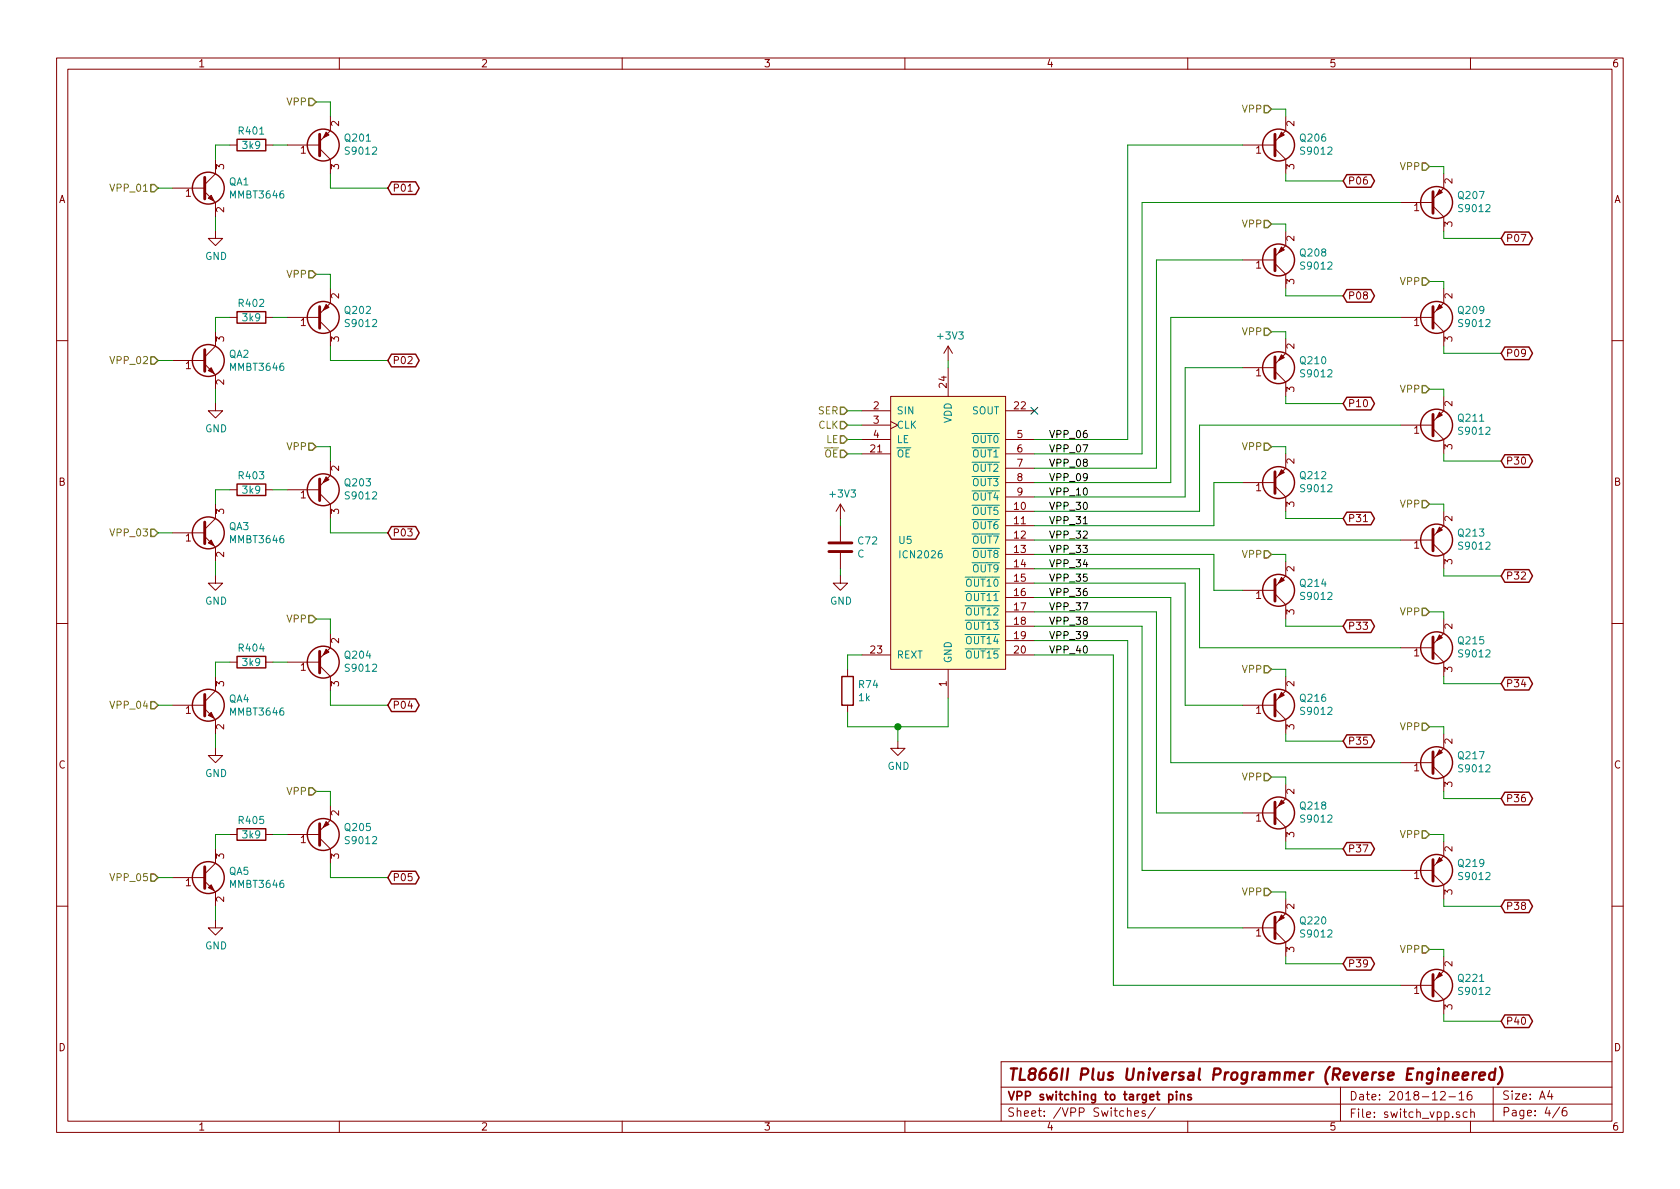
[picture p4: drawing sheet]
<svg xmlns="http://www.w3.org/2000/svg" width="297mm" height="210mm" viewBox="0 0 297 210" stroke-linecap="round" stroke-linejoin="round" font-family="sans-serif">
<g fill="none" stroke="#840000" stroke-width=".18">
<path d="M10 10.3h277v189.9h-277zM12 12.2h273v186.1h-273zM60 10.3v1.9M110 10.3v1.9M160 10.3v1.9M210 10.3v1.9M260 10.3v1.9M30.5 33.3h5.7M36.2 33.9l1.9 1.9v2.5M38.1 28.2v2.5l-1.9 1.9M40.6 25.6h1.3M47 25.6h1.3"/>
<path d="M50.8 25.6h5.7M56.5 26.3l1.9 1.9v2.5M58.4 20.6v2.5l-1.9 1.9M72.2 33.8h.7M219.7 25.6h5.7M225.4 26.3l1.9 1.9v2.5M227.3 20.6v2.5l-1.9 1.9M247.6 35.8h5.8M253.4 36.4l1.9 1.9v2.6M255.3 30.7v2.6l-1.9 1.9M38.1 40.9v1.3h1.3l-1.3 1.2-1.3-1.2h1.3M38.1 58.7v2.5l-1.9 1.9"/>
<path d="M40.6 56.1h1.3M47 56.1h1.3M50.8 56.1h5.7M56.5 56.8l1.9 1.9v2.5M58.4 51v2.6l-1.9 1.9M219.7 46h5.7M225.4 46.6l1.9 1.9v2.5M227.3 40.9v2.5l-1.9 1.9M227.3 59.9v2.6l-1.9 1.9M247.6 56.1h5.8M253.4 56.8l1.9 1.9v2.5M255.3 51v2.6l-1.9 1.9"/>
<path d="M10 60.2h2M30.5 63.7h5.7M36.2 64.4l1.9 1.9v2.5M38.1 71.4v1.2h1.3l-1.3 1.3-1.3-1.3h1.3M152.4 72.6h5.1M152.4 75.2h5.1M152.4 77.7h5.1M157.5 70.1h20.3v48.3h-20.3zM157.5 74.5l1.2 .7-1.2 .6M167.6 61.2v2.5M167.6 65v5.1M167.6 61.2l-.7 1.3"/>
<path d="M167.6 61.2l.8 1.3M177.8 72.6h5.1M177.8 77.7h5.1M219.7 65h5.7M225.4 65.7l1.9 1.9v2.5M247.6 75.2h5.8M253.4 75.8l1.9 1.9v2.6M255.3 70.1v2.5l-1.9 1.9M285 60.2h2M30.5 94.2h5.7M36.2 94.9l1.9 1.9v2.5M38.1 89.1v2.6l-1.9 1.9"/>
<path d="M40.6 86.6h1.3M47 86.6h1.3M50.8 86.6h5.7M56.5 87.2l1.9 1.9v2.6M58.4 81.5v2.6l-1.9 1.9M148.6 89.1v2.6M148.6 93v2.8M148.6 97.8v2.8M148.6 89.1l-.8 1.3M148.6 89.1l.8 1.3M152.4 80.3h5.1M177.8 90.4h5.1"/>
<path d="M177.8 93h5.1M177.8 95.5h5.1M177.8 98h5.1M177.8 80.3h5.1M177.8 82.8h5.1M177.8 85.3h5.1M177.8 87.9h5.1M219.7 85.3h5.7M225.4 86l1.9 1.9v2.5M227.3 80.3v2.5l-1.9 1.9M227.3 99.3v2.5l-1.9 2M241.1 92.2h.7"/>
<path d="M247.6 95.5h5.8M253.4 96.1l1.9 1.9v2.6M255.3 90.4v2.6l-1.9 1.9M10 110.3h2M38.1 101.8v1.3h1.3l-1.3 1.3-1.3-1.3h1.3M38.1 119.6v2.6l-1.9 1.9M40.6 117.1h1.3M47 117.1h1.3M50.8 117.1h5.7M56.5 117.7l1.9 1.9v2.6M58.4 112v2.5l-1.9 2M148.6 101.8v1.3h1.3l-1.3 1.3-1.3-1.3h1.3"/>
<path d="M149.9 118.4v1.2M152.4 115.8h5.1M167.6 118.4v5M177.8 100.6h5.1M177.8 103.1h5.1M177.8 105.7h5.1M177.8 108.2h5.1M177.8 110.7h5.1M177.8 113.3h5.1M177.8 115.8h5.1M219.7 104.4h5.7M225.4 105l1.9 1.9v2.6"/>
<path d="M227.3 119.6v2.6l-1.9 1.9M247.6 114.5h5.8M253.4 115.2l1.9 1.9v2.5M255.3 109.5v2.5l-1.9 1.9M285 110.3h2M30.5 124.7h5.7M36.2 125.3l1.9 1.9v2.6M38.1 132.3v1.3h1.3l-1.3 1.3-1.3-1.3h1.3M149.9 124.7v1.3M158.7 131.1v1.2h1.3l-1.3 1.3-1.2-1.3h1.2M219.7 124.7h5.7M225.4 125.3l1.9 1.9v2.6"/>
<path d="M227.3 138.7v2.5l-1.9 1.9M247.6 134.9h5.8M253.4 135.5l1.9 1.9v2.5M255.3 129.8v2.5l-1.9 1.9M30.5 155.2h5.7M36.2 155.8l1.9 1.9v2.6M38.1 150.1v2.5l-1.9 2M40.6 147.6h1.3M47 147.6h1.3M50.8 147.6h5.7M56.5 148.2l1.9 1.9v2.5M58.4 142.5v2.5l-1.9 1.9"/>
<path d="M219.7 143.8h5.7M225.4 144.4l1.9 1.9v2.5M227.3 159v2.5l-1.9 1.9M247.6 153.9h5.8M253.4 154.6l1.9 1.9v2.5M255.3 148.8v2.6l-1.9 1.9M10 160.2h2M38.1 162.8v1.3h1.3l-1.3 1.2-1.3-1.2h1.3M219.7 164.1h5.7M225.4 164.7l1.9 1.9v2.6M247.6 174.2h5.8M253.4 174.9l1.9 1.9v2.5"/>
<path d="M255.3 169.2v2.5l-1.9 1.9M285 160.2h2M60 198.3v1.9M110 198.3v1.9M160 198.3v1.9M177 195.2h108M177 192.2h108M199.3 196.5l.2-.1 .4 .1 .1 .9M200.6 196.9l.7-.1v-.3l-.5-.1-.2 .2 .1 .7h.6M202.5 196.5l-.4-.1-.2 .2 .1 .2 .5 .2v.3h-.6M204.3 195.8l-1.3 2M210 198.3v1.9"/>
<path d="M237 192.2v6M254.7 193.2l.2-.2h.4l.2 .4-.9 1.1h.9M256.2 193.9h1.1M258 193.4l.4-.4v1.5M258 194.5h.8M258.1 196.7l-.4-.1-.2 .2 .1 .2 .5 .2v.3h-.6M259.4 196.7l-.4-.1-.3 .3 .1 .6h.6M260 198.3v1.9M260 196.7l.3-.1 .3 .1 .1 .9M260 196.1v1.5M260.1 193a.59 .59 0 0 0-.7 .6l.1 .8 .2 .1 .5-.1 .1-.5-.2-.3h-.4l-.3 .3M264 192.2v6.1"/>
<path d="M274 192.8l-.4 1.1h1M274.3 193.4v1M275.8 195.8l-1.3 1.9M276.9 195.8a.59 .59 0 0 0-.7 .7l.1 .7 .2 .1 .5-.1 .1-.5-.2-.2-.4-.1-.3 .3M285 187.8h-108v10.4"/>
</g>
<path d="M206.7 193.6l.4-.1 .3 .3-.1 .6-.2 .1-.4-.1M208 193v.2M208 193.5v1M208.7 193.6l.2-.1 .4 .1 .1 .9M208.7 193.5v1M210.6 193.6a.37 .37 0 0 0-.6 .1l.1 .2 .5 .2 .1 .1-.3 .3-.4-.1" fill="none" stroke="#840000" stroke-width=".3"/>
<path d="M255.2 189.8a.5 .5 0 0 1 .9 .1l-.1 1.1M256.9 190.3l1-.2-.1-.4-.5-.1-.4 .3v.9l.2 .2 .6-.2M258.6 190.3l1-.2-.1-.4h-.7l-.2 1 .2 .3 .6-.2M260.5 189.6l-.2 1.4M261.1 189.6a.5 .5 0 0 0-.6 .4M261.6 190.3l1-.2-.1-.4-.5-.1-.4 .3v.9l.2 .2 .6-.2M264.3 189.7a.68 .68 0 0 0-1 .3v.8l.3 .2 .6-.2M264.4 188.9l-.2 2.1M265.2 188.7a2.31 2.31 0 0 1-.4 3" fill="none" stroke="#840000" stroke-width=".41"/>
<path d="M157.5 70.1h20.3v48.3h-20.3z" fill="#ffffc2" stroke="#ffffc2" stroke-width=".18"/>
<path d="M182.3 72l1.2 1.2M183.5 72l-1.2 1.2" fill="none" stroke="#000084" stroke-width=".18"/>
<g fill="none" stroke="#008400" stroke-width=".18">
<path d="M55.9 18h2.5v2.6M224.8 19.3h2.5v1.3M27.9 33.3h2.6M38.1 38.3v2.6M40.6 25.6h-2.5v2.6M48.3 25.6h2.5M58.4 30.7v2.6h10.2M219.7 25.6h-20.3v52.1h-16.5M224.8 39.6h2.5v1.3M227.3 30.7v1.3h10.2M247.6 35.8h-45.7v44.5h-19M252.7 29.5h2.6v1.2"/>
<path d="M40.6 56.1h-2.5v2.6M48.3 56.1h2.5M55.9 48.5h2.5v2.5M219.7 46h-15.2v36.8h-21.6M224.8 58.7h2.5v1.2M227.3 51v1.3h10.2M247.6 56.1h-40.6v29.2h-24.1M252.7 49.8h2.6v1.2M255.3 40.9v1.3h10.1M27.9 63.7h2.6M38.1 68.8v2.6M55.9 79h2.5v2.5"/>
<path d="M58.4 61.2v2.5h10.2M149.9 72.6h2.5M149.9 75.2h2.5M149.9 77.7h2.5M167.6 63.7v1.3M219.7 65h-10.2v22.9h-26.6M224.8 79h2.5v1.3M227.3 70.1v1.3h10.2M247.6 75.2h-35.5v15.2h-29.2M252.7 68.8h2.6v1.3M255.3 61.2v1.3h10.1M27.9 94.2h2.6"/>
<path d="M38.1 99.3v2.5M40.6 86.6h-2.5v2.5M48.3 86.6h2.5M58.4 91.7v2.5h10.2M148.6 91.7v1.3M149.9 80.3h2.5M182.9 98h31.7v6.4h5.1M182.9 95.5h64.7M219.7 85.3h-5.1v7.7h-31.7M224.8 98h2.5v1.3M227.3 90.4v1.3h10.2M252.7 89.1h2.6v1.3"/>
<path d="M255.3 80.3v1.2h10.1M40.6 117.1h-2.5v2.5M48.3 117.1h2.5M55.9 109.5h2.5v2.5M148.6 100.6v1.2M152.4 115.8h-2.5v2.6M182.9 103.1h26.6v21.6h10.2M182.9 110.7h19v43.2h45.7M182.9 108.2h21.6v35.6h15.2M182.9 100.6h29.2v13.9h35.5M182.9 105.7h24.1v29.2h40.6M182.9 113.3h16.5v50.8h20.3"/>
<path d="M182.9 115.8h13.9v58.4h50.8M224.8 118.4h2.5v1.2M227.3 109.5v1.2h10.2M252.7 108.2h2.6v1.3M255.3 100.6v1.2h10.1M255.3 119.6v1.3h10.1M27.9 124.7h2.6M38.1 129.8v2.5M55.9 139.9h2.5v2.6M58.4 122.2v2.5h10.2M158.7 128.5v2.6M167.6 123.4v5.1h-17.7v-2.5"/>
<path d="M224.8 137.4h2.5v1.3M227.3 129.8v1.3h10.2M252.7 128.5h2.6v1.3M255.3 139.9v1.3h10.1M27.9 155.2h2.6M40.6 147.6h-2.5v2.5M48.3 147.6h2.5M58.4 152.6v2.6h10.2M224.8 157.7h2.5v1.3M227.3 148.8v1.3h10.2M252.7 147.6h2.6v1.2M255.3 159v1.3h10.1"/>
<path d="M38.1 160.3v2.5M227.3 169.2v1.2h10.2M252.7 167.9h2.6v1.3M255.3 179.3v1.3h10.1"/>
</g>
<g fill="none" stroke="#848400" stroke-width=".25">
<path d="M54.6 17.4h.6l.7 .6-.7 .7h-.6zM223.5 18.7h.7l.6 .6-.6 .6h-.7zM26.7 32.6h.6l.6 .7-.6 .6h-.6zM223.5 39h.7l.6 .6-.6 .7h-.7zM251.5 28.8h.6l.6 .7-.6 .6h-.6zM54.6 47.9h.6l.7 .6-.7 .6h-.6zM223.5 58h.7l.6 .7-.6 .6h-.7zM251.5 49.1h.6l.6 .7-.6 .6h-.6zM26.7 63.1h.6l.6 .6-.6 .7h-.6zM54.6 78.4h.6l.7 .6-.7 .6h-.6zM148.6 72h.6l.7 .6-.7 .7h-.6zM148.6 74.5h.6l.7 .7-.7 .6h-.6z"/>
<path d="M148.6 77.1h.6l.7 .6-.7 .7h-.6zM148.6 79.6h.6l.7 .7-.7 .6h-.6zM223.5 78.4h.7l.6 .6-.6 .6h-.7zM251.5 68.2h.6l.6 .6-.6 .7h-.6zM26.7 93.6h.6l.6 .6-.6 .7h-.6zM223.5 97.4h.7l.6 .6-.6 .7h-.7zM251.5 88.5h.6l.6 .6-.6 .7h-.6zM54.6 108.8h.6l.7 .7-.7 .6h-.6zM223.5 117.7h.7l.6 .7-.6 .6h-.7zM251.5 107.6h.6l.6 .6-.6 .6h-.6zM26.7 124.1h.6l.6 .6-.6 .6h-.6zM54.6 139.3h.6l.7 .6-.7 .7h-.6z"/>
<path d="M223.5 136.8h.7l.6 .6-.6 .6h-.7zM251.5 127.9h.6l.6 .6-.6 .7h-.6zM26.7 154.6h.6l.6 .6-.6 .6h-.6zM223.5 157.1h.7l.6 .6-.6 .7h-.7zM251.5 146.9h.6l.6 .7-.6 .6h-.6zM251.5 167.3h.6l.6 .6-.6 .6h-.6z"/>
</g>
<g fill="none" stroke="#840000" stroke-width=".25">
<path d="M41.9 24.6h5.1v2.1h-5.1zM69.2 32.2h4.3l.6 1.1-.6 1.1h-4.3l-.6-1.1zM238.1 30.9h4.3l.6 1.1-.6 1.1h-4.3l-.6-1.1zM41.9 55.1h5.1v2h-5.1zM238.1 51.2h4.3l.6 1.1-.6 1.1h-4.3l-.6-1.1zM266.1 41h4.2l.7 1.2-.7 1.1h-4.2l-.7-1.1zM69.2 62.6h4.3l.6 1.1-.6 1.2h-4.3l-.6-1.2zM238.1 70.3h4.3l.6 1.1-.6 1.1h-4.3l-.6-1.1zM266.1 61.4h4.2l.7 1.1-.7 1.1h-4.2l-.7-1.1zM41.9 85.6h5.1v2h-5.1zM69.2 93.1h4.3l.6 1.1-.6 1.1h-4.3l-.6-1.1zM238.1 90.6h4.3l.6 1.1-.6 1.1h-4.3l-.6-1.1z"/>
<path d="M266.1 80.4h4.2l.7 1.1-.7 1.1h-4.2l-.7-1.1zM41.9 116.1h5.1v2h-5.1zM148.8 119.6h2.1v5.1h-2.1zM238.1 109.6h4.3l.6 1.1-.6 1.2h-4.3l-.6-1.2zM266.1 100.7h4.2l.7 1.1-.7 1.2h-4.2l-.7-1.2zM266.1 119.8h4.2l.7 1.1-.7 1.1h-4.2l-.7-1.1zM69.2 123.6h4.3l.6 1.1-.6 1.1h-4.3l-.6-1.1zM238.1 129.9h4.3l.6 1.2-.6 1.1h-4.3l-.6-1.1zM41.9 146.6h5.1v2h-5.1zM69.2 154.1h4.3l.6 1.1-.6 1.1h-4.3l-.6-1.1zM238.1 149h4.3l.6 1.1-.6 1.1h-4.3l-.6-1.1zM266.1 140.1h4.2l.7 1.1-.7 1.1h-4.2l-.7-1.1z"/>
<path d="M266.1 159.2h4.2l.7 1.1-.7 1.1h-4.2l-.7-1.1zM238.1 169.3h4.3l.6 1.1-.6 1.1h-4.3l-.6-1.1zM266.1 179.5h4.2l.7 1.1-.7 1.1h-4.2l-.7-1.1z"/>
<circle cx="36.8" cy="33.3" r="2.82"/>
<circle cx="57.1" cy="25.6" r="2.82"/>
<circle cx="226.1" cy="25.6" r="2.82"/>
<circle cx="254" cy="35.8" r="2.82"/>
<circle cx="57.1" cy="56.1" r="2.82"/>
<circle cx="226.1" cy="46" r="2.82"/>
<circle cx="254" cy="56.1" r="2.82"/>
<circle cx="36.8" cy="63.7" r="2.82"/>
<circle cx="226.1" cy="65" r="2.82"/>
<circle cx="254" cy="75.2" r="2.82"/>
<circle cx="36.8" cy="94.2" r="2.82"/>
<circle cx="57.1" cy="86.6" r="2.82"/>
<circle cx="226.1" cy="85.3" r="2.82"/>
<circle cx="254" cy="95.5" r="2.82"/>
<circle cx="57.1" cy="117.1" r="2.82"/>
<circle cx="226.1" cy="104.4" r="2.82"/>
<circle cx="254" cy="114.5" r="2.82"/>
<circle cx="36.8" cy="124.7" r="2.82"/>
<circle cx="226.1" cy="124.7" r="2.82"/>
<circle cx="254" cy="134.9" r="2.82"/>
<circle cx="36.8" cy="155.2" r="2.82"/>
<circle cx="57.1" cy="147.6" r="2.82"/>
<circle cx="226.1" cy="143.8" r="2.82"/>
<circle cx="254" cy="153.9" r="2.82"/>
<circle cx="226.1" cy="164.1" r="2.82"/>
<circle cx="254" cy="174.2" r="2.82"/>
</g>
<g fill="none" stroke="#840000" stroke-width=".51">
<path d="M36.2 31.4v3.8M56.5 23.7v3.9M225.4 23.7v3.9M253.4 33.9v3.8M56.5 54.2v3.8M225.4 44.1v3.8M253.4 54.2v3.8M36.2 61.8v3.9M225.4 63.1v3.8M253.4 73.3v3.8M36.2 92.3v3.8M56.5 84.7v3.8"/>
<path d="M146.6 97.5h4M146.6 96h4M225.4 83.4v3.8M253.4 93.6v3.8M56.5 115.2v3.8M225.4 102.5v3.8M253.4 112.6v3.9M36.2 122.8v3.8M225.4 122.8v3.8M253.4 133v3.8M36.2 153.3v3.8M56.5 145.7v3.8"/>
<path d="M225.4 141.9v3.8M253.4 152v3.8M225.4 162.2v3.8M253.4 172.3v3.8"/>
</g>
<g fill="#840000" stroke="#840000" stroke-width=".18">
<path d="M36.8 35l.5-.5 .5 1.1z"/>
<path d="M57.7 23.4l.5 .5-1.1 .5z"/>
<path d="M37.3 65l.5 1-1-.5z"/>
<path d="M57.7 53.8l.5 .6-1.1 .5z"/>
<path d="M36.8 96l.5-.5 .5 1z"/>
<path d="M57.7 84.3l.5 .5-1.1 .5z"/>
<path d="M36.8 126.5l.5-.5 .5 1z"/>
<path d="M57.7 114.8l.5 .5-1.1 .5z"/>
<path d="M36.8 157l.5-.5 .5 1z"/>
<path d="M57.7 145.3l.5 .5-1.1 .5z"/>
<path d="M226.6 23.4l.5 .5-1 .5z"/>
<path d="M254.5 33.5l.5 .5-1 .5z"/>
<path d="M226.6 43.7l.5 .5-1 .5z"/>
<path d="M254.5 53.8l.5 .6-1 .5z"/>
<path d="M226.6 62.7l.5 .5-1 .5z"/>
<path d="M254.5 72.9l.5 .5-1 .5z"/>
<path d="M226.6 83.1l.5 .5-1 .5z"/>
<path d="M254.5 93.2l.5 .5-1 .5z"/>
<path d="M226.6 102.1l.5 .5-1 .5z"/>
<path d="M254.5 112.3l.5 .5-1 .5z"/>
<path d="M226.6 122.4l.5 .5-1 .5z"/>
<path d="M254.5 132.6l.5 .5-1 .5z"/>
<path d="M226.6 141.5l.5 .5-1 .5z"/>
<path d="M254.5 151.6l.5 .5-1 .5z"/>
<path d="M226.6 161.8l.5 .5-1 .5z"/>
<path d="M254.5 172l.5 .5-1 .5z"/>
</g>
<path d="M191.5 92.6h.8" fill="none" stroke="#000" stroke-width=".18"/>
<circle cx="158.8" cy="128.5" r=".51" fill="#008400" stroke="#008400" stroke-width=".25"/>
<text font-size="2.8" fill="#840000" x="178" y="191.1">TL866II Plus Universal Programmer (Reverse Engineered)</text>
<g font-size="2.1" fill="#840000">
<text x="178" y="194.6">VPP switching to target pins</text>
<text x="178" y="197.5">Sheet: /VPP Switches/</text>
<text x="238.5" y="194.6">Date: 2018-12-16</text>
<text x="238.5" y="197.7">File: switch_vpp.sch</text>
<text x="265.5" y="194.5">Size: A4</text>
<text x="265.5" y="197.4">Page: 4/6</text>
</g>
<g font-size="1.8" fill="#840000">
<text x="35" y="11.9">1</text>
<text x="85" y="11.9">2</text>
<text x="135" y="11.9">3</text>
<text x="185" y="11.9">4</text>
<text x="235" y="11.9">5</text>
<text x="285" y="11.9">6</text>
<text x="59.9" y="22.3" transform="rotate(-90 59.9 22.3)">2</text>
<text x="228.9" y="22.3" transform="rotate(-90 228.9 22.3)">2</text>
<text x="39.6" y="29.9" transform="rotate(-90 39.6 29.9)">3</text>
<text x="53.2" y="27.2">1</text>
<text x="59.9" y="29.9" transform="rotate(-90 59.9 29.9)">3</text>
<text x="222.1" y="27.2">1</text>
<text x="228.9" y="29.9" transform="rotate(-90 228.9 29.9)">3</text>
<text x="10.4" y="35.9">A</text>
<text x="32.8" y="34.8">1</text>
<text x="69.4" y="33.9">P01</text>
<text x="238.3" y="32.6">P06</text>
<text x="256.8" y="32.5" transform="rotate(-90 256.8 32.5)">2</text>
<text x="285.4" y="35.9">A</text>
<text x="39.6" y="37.6" transform="rotate(-90 39.6 37.6)">2</text>
<text x="250" y="37.3">1</text>
<text x="256.8" y="40.1" transform="rotate(-90 256.8 40.1)">3</text>
<text x="222.1" y="47.5">1</text>
<text x="228.9" y="42.6" transform="rotate(-90 228.9 42.6)">2</text>
<text x="266.2" y="42.8">P07</text>
<text x="59.9" y="52.8" transform="rotate(-90 59.9 52.8)">2</text>
<text x="228.9" y="50.3" transform="rotate(-90 228.9 50.3)">3</text>
<text x="238.3" y="53">P08</text>
<text x="256.8" y="52.8" transform="rotate(-90 256.8 52.8)">2</text>
<text x="53.2" y="57.7">1</text>
<text x="250" y="57.7">1</text>
<text x="32.8" y="65.3">1</text>
<text x="39.6" y="60.4" transform="rotate(-90 39.6 60.4)">3</text>
<text x="59.9" y="60.4" transform="rotate(-90 59.9 60.4)">3</text>
<text x="69.4" y="64.4">P02</text>
<text x="228.9" y="61.7" transform="rotate(-90 228.9 61.7)">2</text>
<text x="256.8" y="60.4" transform="rotate(-90 256.8 60.4)">3</text>
<text x="266.2" y="63.1">P09</text>
<text x="39.6" y="68" transform="rotate(-90 39.6 68)">2</text>
<text x="167.4" y="68.5" transform="rotate(-90 167.4 68.5)">24</text>
<text x="222.1" y="66.5">1</text>
<text x="228.9" y="69.3" transform="rotate(-90 228.9 69.3)">3</text>
<text x="256.8" y="71.9" transform="rotate(-90 256.8 71.9)">2</text>
<text x="154.5" y="72.4">2</text>
<text x="154.5" y="74.9">3</text>
<text x="154.5" y="77.5">4</text>
<text x="179.4" y="72.4">22</text>
<text x="179.9" y="77.5">5</text>
<text x="238.3" y="72">P10</text>
<text x="250" y="76.7">1</text>
<text x="59.9" y="83.3" transform="rotate(-90 59.9 83.3)">2</text>
<text x="154" y="80">21</text>
<text x="179.9" y="80">6</text>
<text x="179.9" y="82.5">7</text>
<text x="228.9" y="82" transform="rotate(-90 228.9 82)">2</text>
<text x="256.8" y="79.5" transform="rotate(-90 256.8 79.5)">3</text>
<text x="266.2" y="82.2">P30</text>
<text x="10.4" y="85.9">B</text>
<text x="53.2" y="88.1">1</text>
<text x="179.9" y="85.1">8</text>
<text x="179.9" y="87.6">9</text>
<text x="222.1" y="86.9">1</text>
<text x="228.9" y="89.6" transform="rotate(-90 228.9 89.6)">3</text>
<text x="285.4" y="85.9">B</text>
<text x="32.8" y="95.8">1</text>
<text x="39.6" y="90.9" transform="rotate(-90 39.6 90.9)">3</text>
<text x="59.9" y="90.9" transform="rotate(-90 59.9 90.9)">3</text>
<text x="69.4" y="94.9">P03</text>
<text x="179.4" y="90.2">10</text>
<text x="179.4" y="92.7">11</text>
<text x="179.4" y="95.2">12</text>
<text x="238.3" y="92.3">P31</text>
<text x="256.8" y="92.2" transform="rotate(-90 256.8 92.2)">2</text>
<text x="39.6" y="98.5" transform="rotate(-90 39.6 98.5)">2</text>
<text x="179.4" y="97.8">13</text>
<text x="179.4" y="100.3">14</text>
<text x="228.9" y="101.1" transform="rotate(-90 228.9 101.1)">2</text>
<text x="250" y="97">1</text>
<text x="256.8" y="99.8" transform="rotate(-90 256.8 99.8)">3</text>
<text x="179.4" y="102.9">15</text>
<text x="179.4" y="105.4">16</text>
<text x="179.4" y="107.9">17</text>
<text x="222.1" y="105.9">1</text>
<text x="266.2" y="102.5">P32</text>
<text x="59.9" y="113.8" transform="rotate(-90 59.9 113.8)">2</text>
<text x="179.4" y="110.5">18</text>
<text x="179.4" y="113">19</text>
<text x="228.9" y="108.7" transform="rotate(-90 228.9 108.7)">3</text>
<text x="238.3" y="111.4">P33</text>
<text x="256.8" y="111.2" transform="rotate(-90 256.8 111.2)">2</text>
<text x="53.2" y="118.6">1</text>
<text x="154" y="115.6">23</text>
<text x="179.4" y="115.6">20</text>
<text x="250" y="116.1">1</text>
<text x="256.8" y="118.8" transform="rotate(-90 256.8 118.8)">3</text>
<text x="39.6" y="121.4" transform="rotate(-90 39.6 121.4)">3</text>
<text x="59.9" y="121.4" transform="rotate(-90 59.9 121.4)">3</text>
<text x="69.4" y="125.3">P04</text>
<text x="167.4" y="121.4" transform="rotate(-90 167.4 121.4)">1</text>
<text x="228.9" y="121.4" transform="rotate(-90 228.9 121.4)">2</text>
<text x="266.2" y="121.5">P34</text>
<text x="32.8" y="126.2">1</text>
<text x="39.6" y="129" transform="rotate(-90 39.6 129)">2</text>
<text x="222.1" y="126.2">1</text>
<text x="228.9" y="129" transform="rotate(-90 228.9 129)">3</text>
<text x="238.3" y="131.7">P35</text>
<text x="256.8" y="131.5" transform="rotate(-90 256.8 131.5)">2</text>
<text x="10.4" y="135.9">C</text>
<text x="250" y="136.4">1</text>
<text x="285.4" y="135.9">C</text>
<text x="228.9" y="140.4" transform="rotate(-90 228.9 140.4)">2</text>
<text x="256.8" y="139.2" transform="rotate(-90 256.8 139.2)">3</text>
<text x="266.2" y="141.9">P36</text>
<text x="53.2" y="149.1">1</text>
<text x="59.9" y="144.2" transform="rotate(-90 59.9 144.2)">2</text>
<text x="222.1" y="145.3">1</text>
<text x="228.9" y="148.1" transform="rotate(-90 228.9 148.1)">3</text>
<text x="39.6" y="151.9" transform="rotate(-90 39.6 151.9)">3</text>
<text x="59.9" y="151.9" transform="rotate(-90 59.9 151.9)">3</text>
<text x="69.4" y="155.8">P05</text>
<text x="238.3" y="150.7">P37</text>
<text x="250" y="155.4">1</text>
<text x="256.8" y="150.6" transform="rotate(-90 256.8 150.6)">2</text>
<text x="32.8" y="156.7">1</text>
<text x="39.6" y="159.5" transform="rotate(-90 39.6 159.5)">2</text>
<text x="228.9" y="160.8" transform="rotate(-90 228.9 160.8)">2</text>
<text x="256.8" y="158.2" transform="rotate(-90 256.8 158.2)">3</text>
<text x="266.2" y="160.9">P38</text>
<text x="222.1" y="165.6">1</text>
<text x="228.9" y="168.4" transform="rotate(-90 228.9 168.4)">3</text>
<text x="238.3" y="171.1">P39</text>
<text x="256.8" y="170.9" transform="rotate(-90 256.8 170.9)">2</text>
<text x="250" y="175.8">1</text>
<text x="256.8" y="178.5" transform="rotate(-90 256.8 178.5)">3</text>
<text x="10.4" y="185.9">D</text>
<text x="266.2" y="181.2">P40</text>
<text x="285.4" y="185.9">D</text>
<text x="35" y="199.9">1</text>
<text x="85" y="199.9">2</text>
<text x="135" y="199.9">3</text>
<text x="185" y="199.9">4</text>
<text x="235" y="199.9">5</text>
<text x="285" y="199.9">6</text>
</g>
<g font-size="1.8" fill="#008484">
<text x="42.3" y="23.8">R401</text>
<text x="43" y="26.3">3k9</text>
<text x="61.1" y="25">Q201</text>
<text x="61.3" y="27.4">S9012</text>
<text x="230" y="25">Q206</text>
<text x="230.2" y="27.4">S9012</text>
<text x="40.5" y="32.8">QA1</text>
<text x="40.8" y="35.1">MMBT3646</text>
<text x="258" y="35.2">Q207</text>
<text x="258.1" y="37.5">S9012</text>
<text x="36.3" y="46">GND</text>
<text x="230" y="45.4">Q208</text>
<text x="230.2" y="47.7">S9012</text>
<text x="42.3" y="54.3">R402</text>
<text x="43" y="56.8">3k9</text>
<text x="61.1" y="55.5">Q202</text>
<text x="61.3" y="57.8">S9012</text>
<text x="258" y="55.5">Q209</text>
<text x="258.1" y="57.8">S9012</text>
<text x="40.5" y="63.3">QA2</text>
<text x="40.8" y="65.6">MMBT3646</text>
<text x="165.9" y="60">+3V3</text>
<text x="230" y="64.4">Q210</text>
<text x="230.2" y="66.7">S9012</text>
<text x="36.3" y="76.4">GND</text>
<text x="158.5" y="73.3">SIN</text>
<text x="158.5" y="75.8">CLK</text>
<text x="168.3" y="74.8" transform="rotate(-90 168.3 74.8)">VDD</text>
<text x="171.9" y="73.3">SOUT</text>
<text x="258" y="74.6">Q211</text>
<text x="258.1" y="76.9">S9012</text>
<text x="158.5" y="80.9">OE</text>
<text x="158.5" y="78.4">LE</text>
<text x="172.1" y="78.4">OUT0</text>
<text x="172.1" y="80.9">OUT1</text>
<text x="172.1" y="83.4">OUT2</text>
<text x="42.3" y="84.8">R403</text>
<text x="43" y="87.3">3k9</text>
<text x="61.1" y="86">Q203</text>
<text x="61.3" y="88.3">S9012</text>
<text x="146.9" y="88">+3V3</text>
<text x="172.1" y="86">OUT3</text>
<text x="172.1" y="88.5">OUT4</text>
<text x="230" y="84.7">Q212</text>
<text x="230.2" y="87">S9012</text>
<text x="40.5" y="93.7">QA3</text>
<text x="172.1" y="91.1">OUT5</text>
<text x="172.1" y="93.6">OUT6</text>
<text x="258" y="94.9">Q213</text>
<text x="40.8" y="96.1">MMBT3646</text>
<text x="151.6" y="98.6">C</text>
<text x="151.8" y="96.3">C72</text>
<text x="159" y="96.2">U5</text>
<text x="159.4" y="98.7">ICN2026</text>
<text x="172.1" y="96.1">OUT7</text>
<text x="172.1" y="98.7">OUT8</text>
<text x="172.1" y="101.2">OUT9</text>
<text x="258.1" y="97.2">S9012</text>
<text x="36.3" y="106.9">GND</text>
<text x="146.8" y="106.9">GND</text>
<text x="171.1" y="103.8">OUT10</text>
<text x="171.1" y="106.3">OUT11</text>
<text x="230" y="103.8">Q214</text>
<text x="230.2" y="106.1">S9012</text>
<text x="171.1" y="108.8">OUT12</text>
<text x="171.1" y="111.4">OUT13</text>
<text x="171.1" y="113.9">OUT14</text>
<text x="258" y="113.9">Q215</text>
<text x="42.3" y="115.2">R404</text>
<text x="43" y="117.8">3k9</text>
<text x="61.1" y="116.5">Q204</text>
<text x="61.3" y="118.8">S9012</text>
<text x="158.5" y="116.5">REXT</text>
<text x="168.3" y="117.3" transform="rotate(-90 168.3 117.3)">GND</text>
<text x="171.1" y="116.5">OUT15</text>
<text x="258.1" y="116.3">S9012</text>
<text x="40.5" y="124.2">QA4</text>
<text x="151.9" y="124">1k</text>
<text x="151.9" y="121.7">R74</text>
<text x="230" y="124.1">Q216</text>
<text x="40.8" y="126.5">MMBT3646</text>
<text x="230.2" y="126.4">S9012</text>
<text x="36.3" y="137.4">GND</text>
<text x="156.9" y="136.1">GND</text>
<text x="258" y="134.3">Q217</text>
<text x="258.1" y="136.6">S9012</text>
<text x="230" y="143.1">Q218</text>
<text x="42.3" y="145.7">R405</text>
<text x="43" y="148.3">3k9</text>
<text x="61.1" y="147">Q205</text>
<text x="61.3" y="149.3">S9012</text>
<text x="230.2" y="145.5">S9012</text>
<text x="40.5" y="154.7">QA5</text>
<text x="258" y="153.3">Q219</text>
<text x="258.1" y="155.6">S9012</text>
<text x="40.8" y="157">MMBT3646</text>
<text x="36.3" y="167.9">GND</text>
<text x="230" y="163.5">Q220</text>
<text x="230.2" y="165.8">S9012</text>
<text x="258" y="173.6">Q221</text>
<text x="258.1" y="175.9">S9012</text>
</g>
<g font-size="1.8" fill="#848400">
<text x="50.8" y="18.7">VPP</text>
<text x="219.7" y="19.9">VPP</text>
<text x="19.9" y="33.9">VPP_01</text>
<text x="247.7" y="30.1">VPP</text>
<text x="219.7" y="40.3">VPP</text>
<text x="50.8" y="49.1">VPP</text>
<text x="247.7" y="50.4">VPP</text>
<text x="219.7" y="59.3">VPP</text>
<text x="19.9" y="64.4">VPP_02</text>
<text x="247.7" y="69.5">VPP</text>
<text x="144.7" y="73.3">SER</text>
<text x="144.7" y="75.8">CLK</text>
<text x="50.8" y="79.6">VPP</text>
<text x="145.8" y="80.9">OE</text>
<text x="146.1" y="78.4">LE</text>
<text x="219.7" y="79.6">VPP</text>
<text x="247.7" y="89.8">VPP</text>
<text x="19.9" y="94.9">VPP_03</text>
<text x="219.7" y="98.7">VPP</text>
<text x="50.8" y="110.1">VPP</text>
<text x="247.7" y="108.8">VPP</text>
<text x="219.7" y="119">VPP</text>
<text x="19.9" y="125.3">VPP_04</text>
<text x="247.7" y="129.2">VPP</text>
<text x="50.8" y="140.6">VPP</text>
<text x="219.7" y="138">VPP</text>
<text x="247.7" y="148.2">VPP</text>
<text x="19.9" y="155.8">VPP_05</text>
<text x="219.7" y="158.4">VPP</text>
<text x="247.7" y="168.5">VPP</text>
</g>
<g font-size="1.8">
<text x="185.4" y="77.5">VPP_06</text>
<text x="185.4" y="80">VPP_07</text>
<text x="185.4" y="82.5">VPP_08</text>
<text x="185.4" y="85.1">VPP_09</text>
<text x="185.4" y="87.6">VPP_10</text>
<text x="185.4" y="90.2">VPP_30</text>
<text x="185.4" y="92.7">VPP_31</text>
<text x="185.4" y="95.2">VPP_32</text>
<text x="185.4" y="97.8">VPP_33</text>
<text x="185.4" y="100.3">VPP_34</text>
<text x="185.4" y="102.9">VPP_35</text>
<text x="185.4" y="105.4">VPP_36</text>
<text x="185.4" y="107.9">VPP_37</text>
<text x="185.4" y="110.5">VPP_38</text>
<text x="185.4" y="113">VPP_39</text>
<text x="185.4" y="115.6">VPP_40</text>
</g>
</svg>
